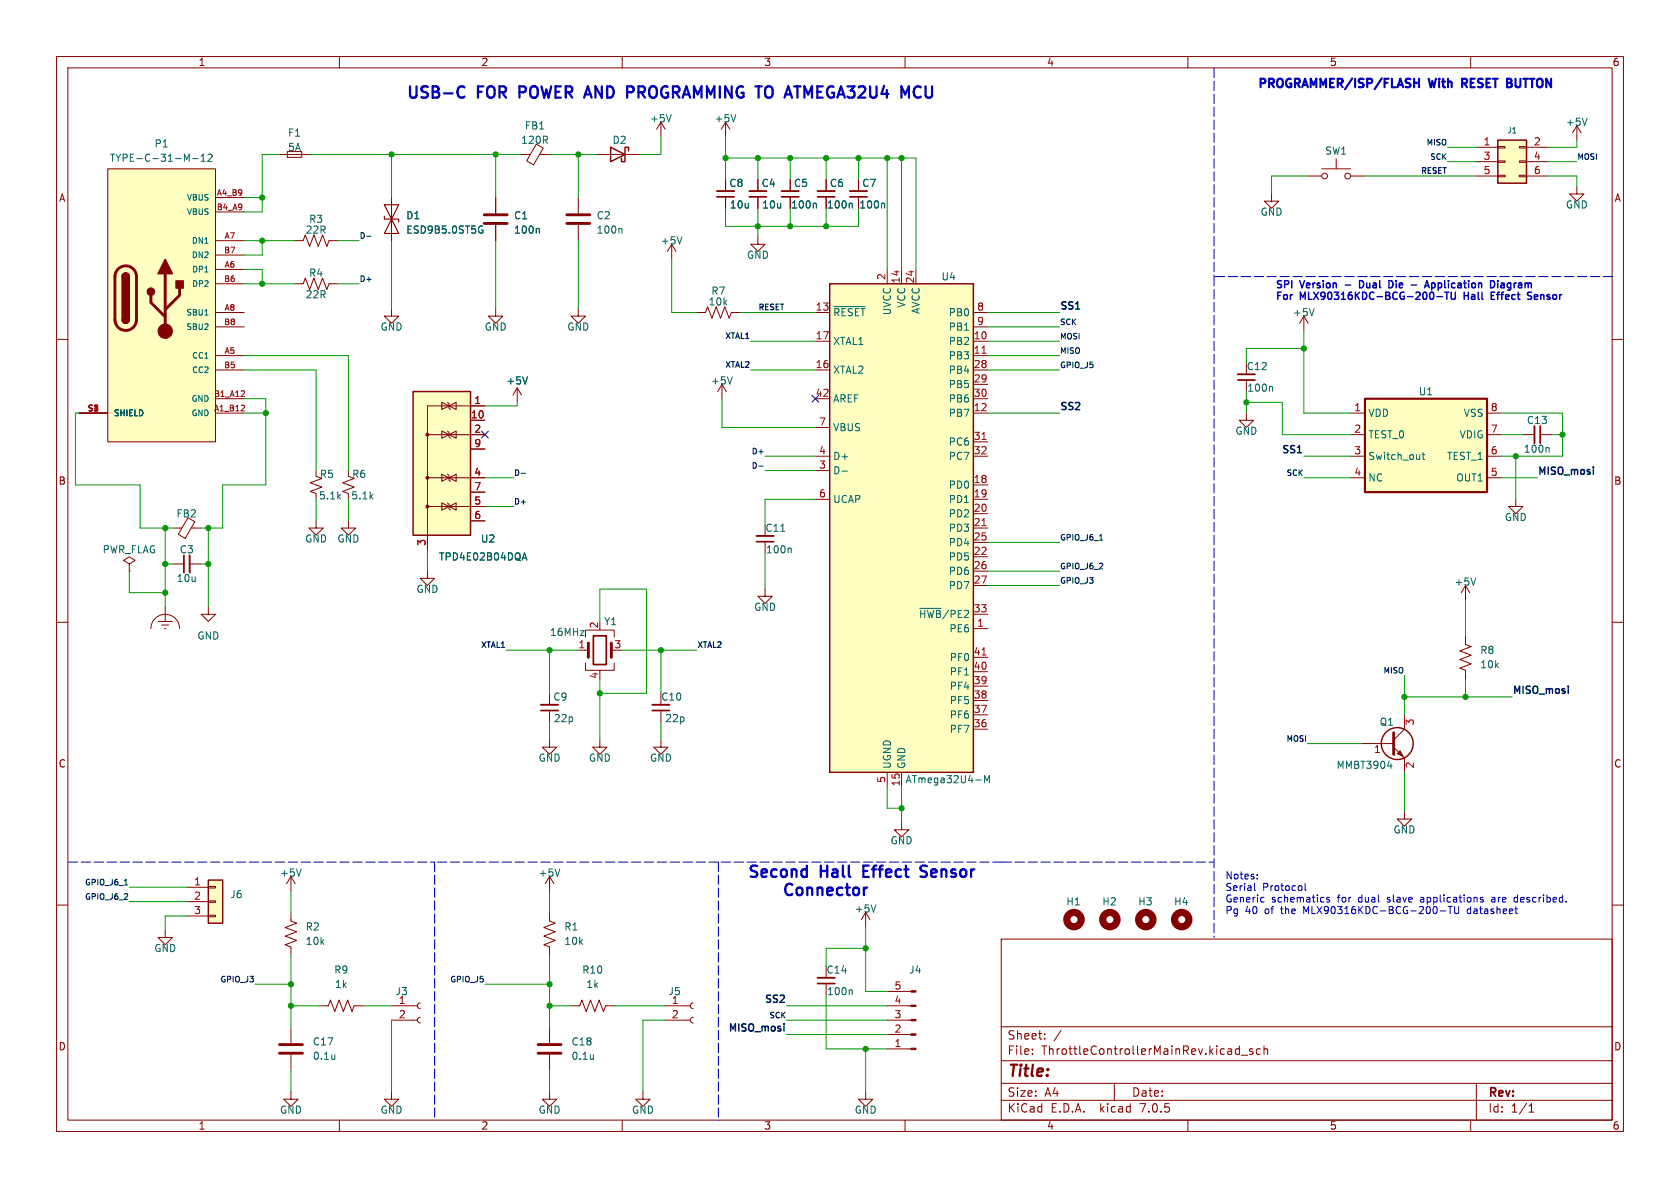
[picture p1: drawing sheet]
<svg xmlns="http://www.w3.org/2000/svg" width="297mm" height="210mm" viewBox="0 0 297 210" stroke-linecap="round" stroke-linejoin="round" font-family="sans-serif">
<g fill="none" stroke="#840000" stroke-width=".18">
<path d="M10 10h277v190h-277zM12 12h273v186h-273zM60 10v2M110 10v2M160 10v2M210 10v2M260 10v2M19 29.8h19.1v48.3h-19.1zM38.1 34.9h5.1M38.1 37.5h5.1M49.5 27.3h1.3M50.8 26.8h2.5v1h-2.5z"/>
<path d="M53.3 27.3h1.3M69.2 34.9v7.6M87.6 34.9v2.8M87.6 39.8v2.7M92.1 27.3h1.6M94.8 25.5l1.2 .7-1.7 2.9-1.2-.7zM95.4 27.3h1.8M102.2 34.9v2.8M102.2 39.8v2.7M105.4 27.3h7.6M116.8 21.6l-.7 1.3M116.8 21.6v2.5"/>
<path d="M116.8 21.6l.8 1.3M128.3 21.6l-.8 1.3M128.3 21.6v2.5M128.3 31.8v2M128.3 34.8v2M128.3 21.6l.7 1.3M134 31.8v2M134 34.8v2M139.7 31.8v2M139.7 34.8v2M146 31.8v2M146 34.8v2"/>
<path d="M151.8 31.8v2M151.8 34.8v2M224.8 34.3v1.3h1.3l-1.3 1.2-1.3-1.2h1.3M231.1 31.1h2.6M233.7 29.8h5.1M236.2 28.1v1.7M238.8 31.1h2.5M261 31.1h3.8M261 26h3.8M261 28.6h3.8M264.8 31h1.3v.2h-1.3zM264.8 28.4h1.3v.3h-1.3z"/>
<path d="M264.8 25.9h1.3v.3h-1.3zM268.6 31h1.3v.2h-1.3zM268.6 28.4h1.3v.3h-1.3zM268.6 25.9h1.3v.3h-1.3zM269.9 31.1h3.8M269.9 26h3.8M269.9 28.6h3.8M278.8 33v1.3h1.2l-1.2 1.3-1.3-1.3h1.3M278.8 22.2l-.8 1.3M278.8 22.2v2.6M278.8 22.2l.7 1.3M10 60h2"/>
<path d="M38.1 42.5h5.1M38.1 50.2h5.1M38.1 55.2h5.1M38.1 47.6h5.1M38.1 45.1h5.1M38.1 57.8h5.1M52.1 42.5h1.5l.4-1 .7 2.1 .8-2.1 .8 2.1 .7-2.1 .8 2.1 .4-1.1h1.5M52.1 50.2h1.5l.4-1.1 .7 2.1 .8-2.1 .8 2.1 .7-2.1 .8 2.1 .4-1h1.5M69.2 54.6v1.3h1.3l-1.3 1.3-1.3-1.3h1.3M87.6 54.6v1.3h1.3l-1.3 1.3-1.2-1.3h1.2M102.2 54.6v1.3h1.3l-1.3 1.3-1.2-1.3h1.2M118.7 43.2l-.7 1.3"/>
<path d="M118.7 43.2v2.5M118.7 43.2l.8 1.3M123.2 55.2h1.5l.4-1 .8 2.1 .7-2.1 .8 2.1 .7-2.1 .8 2.1 .4-1.1h1.5M134 41.9v1.3h1.3l-1.3 1.3-1.3-1.3h1.3M144.1 55.2h2.6M156.8 47.6v2.6M159.4 47.6v2.6M161.9 47.6v2.6M172.1 55.2h2.5M172.1 57.8h2.5M230.5 55.9l-.8 1.3M230.5 55.9v2.5"/>
<path d="M230.5 55.9l.8 1.3M285 60h2M14 73h5M38.1 73h5.1M38.1 62.9h5.1M38.1 70.5h5.1M38.1 65.4h5.1M75.6 76.8h10.1M78.1 76.2l1.3 .6-1.3 .7zM78.1 71.1l1.3 .7-1.3 .6zM79.1 76.2l.3 .3v.7l.2 .3M79.1 71.1l.3 .3v.7l.2 .3"/>
<path d="M79.4 76.8l1.2-.6v1.3zM79.4 71.8l1.2-.7v1.3zM83.2 74.3h2.5M83.2 79.4h2.5M85.7 71.8h-10.1v25.4M91.4 68.6l.8 1.3M91.4 68.6v2.5M91.4 68.6l-.7 1.3M127.6 67.9l-.7 1.3M127.6 67.9v2.6M127.6 67.9l.8 1.3M144.1 70.5h2.6"/>
<path d="M144.1 65.4h2.6M144.1 60.3h2.6M144.1 75.6h2.6M172.1 73h2.5M172.1 62.9h2.5M172.1 70.5h2.5M172.1 65.4h2.5M172.1 60.3h2.5M172.1 67.9h2.5M172.1 78.1h2.5M220.3 73v1.3h1.3l-1.3 1.3-1.2-1.3h1.2M220.3 67.2v2"/>
<path d="M238.8 73h2.5M238.8 76.8h2.5M262.9 73h2.5M262.9 76.8h2.5M269.2 76.8h2.1M272.3 76.8h2M22.9 99.7l1-.6-1-.7-1.1 .7 1.1 .6v1.3M30.5 99.7h2M30.5 93.3h1.6M33.2 91.5l1.2 .7-1.7 3-1.2-.7zM33.5 99.7h2.1M33.8 93.3h1.8"/>
<path d="M55.9 92.1v1.2h1.2l-1.2 1.3-1.3-1.3h1.3M55.9 83.2v1l1 .4-2 .7 2 .8-2 .8 1 .3M61.6 92.1v1.2h1.3l-1.3 1.3-1.3-1.3h1.3M61.6 83.2v1l1 .4-2 .7 2 .8-2 .8 1 .3M75.6 84.5h10.1M75.6 89.5h10.1M78.1 88.9l1.3 .6-1.3 .7zM78.1 83.8l1.3 .7-1.3 .6zM79.1 88.9l.3 .3v.7l.2 .3M79.1 83.8l.3 .3v.7l.2 .3M79.4 89.5l1.2-.6v1.3zM79.4 84.5l1.2-.7v1.3z"/>
<path d="M83.2 92.1h2.5M83.2 87h2.5M135.3 95.8v2M144.1 80.6h2.6M144.1 88.3h2.6M144.1 83.2h2.6M172.1 93.3h2.5M172.1 80.6h2.5M172.1 85.7h2.5M172.1 88.3h2.5M172.1 90.8h2.5M172.1 98.4h2.5"/>
<path d="M172.1 95.9h2.5M238.8 80.6h2.5M238.8 84.5h2.5M262.9 80.6h2.5M262.9 84.5h2.5M268 88.3v1.2h1.2l-1.2 1.3-1.3-1.3h1.3M10 110h2M22.9 101h.1M26.7 111.1a2.54 2.54 0 0 1 2.5-2.5 2.54 2.54 0 0 1 2.5 2.5M27.9 109.9h2.6M28.6 110.5h1.2M29.1 111.1h.2"/>
<path d="M29.2 107.3v2.6M36.8 107.3v1.3h1.3l-1.3 1.3-1.2-1.3h1.2M75.6 101v1.2h-1.3l1.3 1.3 1.2-1.3h-1.2M102.2 114.9h1.8M103.5 117.2v1.3h5.1v-1.3M103.5 112.6v-1.2h5.1v1.2M106 118.5v.2M135.3 104.1v1.3h1.2l-1.2 1.3-1.3-1.3h1.3M172.1 111.1h2.5M172.1 101h2.5M172.1 103.5h2.5M172.1 108.6h2.5"/>
<path d="M172.1 118.7h2.5M172.1 116.2h2.5M259.1 112.4v1.5l1 .4-2 .8 2 .7-2 .8 2 .7-2 .8 1 .4v1.5M259.1 103.5v2.5M259.1 103.5l-.8 1.3M259.1 103.5l.7 1.3M285 110h2M97.2 130.8v1.3h1.2l-1.2 1.3-1.3-1.3h1.3M97.2 122.6v2M97.2 125.6v2M106 130.8v1.3h1.3l-1.3 1.3-1.2-1.3h1.2M116.8 130.8v1.3h1.3l-1.3 1.3-1.2-1.3h1.2"/>
<path d="M116.8 125.6v2M156.8 136.5v2.6M159.4 136.5v2.6M172.1 128.9h2.5M172.1 126.4h2.5M172.1 123.8h2.5M172.1 121.3h2.5M240.7 131.4h5.7M246.4 132.1l1.9 1.9v2.5M248.3 126.4v2.5l-1.9 1.9M10 160h2M33 156.8h3.8"/>
<path d="M33 159.4h3.8M36.8 159.3h1.3v.2h-1.3zM36.8 156.7h1.3v.3h-1.3zM51.4 154.9l-.7 1.3M51.4 154.9v2.6M51.4 154.9l.8 1.3M97.2 154.9v2.6M97.2 154.9l-.8 1.3M97.2 154.9l.7 1.3M159.4 145.4v1.3h1.3l-1.3 1.3-1.3-1.3h1.3M248.3 143.5v1.3h1.3l-1.3 1.3-1.3-1.3h1.3M285 160h2"/>
<path d="M29.2 164.5v1.2h1.3l-1.3 1.3-1.3-1.3h1.3M33 161.9h3.8M36.8 161.8h1.3v.3h-1.3zM51.4 161.3v1.5l1.1 .4-2.1 .8 2.1 .7-2.1 .8 2.1 .7-2.1 .8 1 .4v1.5M56.5 177.8h1.5l.4-1 .8 2 .7-2 .8 2 .8-2 .7 2 .4-1h1.5M69.2 177.8h4.6M74.3 179.8l-.3 .2-.2 .3 .1 .4 .4 .1M74.3 177.3l-.3 .1-.2 .4 .1 .4 .4 .1M97.2 161.3v1.5l1 .4-2.1 .8 2.1 .7-2.1 .8 2.1 .7-2.1 .8 1.1 .4v1.5M101 177.8h1.5l.4-1 .7 2 .8-2 .8 2 .7-2 .8 2 .4-1h1.5M117.5 177.8h4.5M122.6 179.8l-.4 .2-.2 .3 .2 .4 .4 .1"/>
<path d="M122.6 177.3l-.4 .1-.2 .4 .2 .4 .4 .1M146 173.9v2M153 161.3l-.7 1.3M153 161.3v2.5M153 161.3l.8 1.3M156.8 175.3h4.3M156.8 177.8h4.3M177 166h108v32h-108zM51.4 193v1.3h1.3l-1.3 1.3-1.2-1.3h1.2M51.4 181.6v2.8M51.4 186.4v2.8M60 198v2"/>
<path d="M69.2 193v1.3h1.3l-1.3 1.3-1.3-1.3h1.3M69.2 180.3h4.6M97.2 193v1.3h1.2l-1.2 1.3-1.3-1.3h1.3M97.2 181.6v2.8M97.2 186.4v2.8M110 198v2M113.7 193v1.3h1.2l-1.2 1.3-1.3-1.3h1.3M117.5 180.3h4.5M153 193v1.3h1.3l-1.3 1.3-1.2-1.3h1.2M156.8 185.4h4.3M156.8 180.3h4.3M156.8 182.9h4.3"/>
<path d="M160 198v2M177 194.5h108M177 191.5h108M177 187.5h108M177 181.5h108M182.5 186.3v.1M182.5 185.5v.1M184.7 183.6v.1M184.7 182.8v.1M187.6 182.1l-1.3 2M197 191.5v3M210 198v2"/>
<path d="M218.7 185.4l.4 .1M219.1 184.9v1.5M219.1 186.3l-.4 .1M219.5 186.5h1.1M221.5 185.5l-.4-.1-.2 .2 .1 .2 .5 .2v.3h-.6M222.8 185.5l-.4-.1-.3 .3v.4l.1 .2h.6M223.5 185.5l.2-.1 .3 .1 .1 .9M223.5 184.9v1.5M260 198v2M261 191.5v6.5M270.3 196.6h.9M270.3 195.5l.4-.4v1.5"/>
<circle cx="234.2" cy="31.1" r=".51"/>
<circle cx="238.3" cy="31.1" r=".51"/>
</g>
<g fill="none" stroke="#840000" stroke-width="1.3">
<circle cx="189.9" cy="162.6" r="1.27"/>
<circle cx="196.2" cy="162.6" r="1.27"/>
<circle cx="202.6" cy="162.6" r="1.27"/>
<circle cx="208.9" cy="162.6" r="1.27"/>
</g>
<g fill="none" stroke="#840000" stroke-width=".51">
<path d="M85.6 39.5h4.1M85.6 38h4.1M100.2 39.5h4.1M100.2 38h4.1M20.9 47.6a1.91 1.91 0 0 1 2.1-.5 1.91 1.91 0 0 1 1.1 1.8v7.6a1.91 1.91 0 0 1-1.9 1.9 1.91 1.91 0 0 1-1.9-1.9v-7.8l.2-.6zM26.7 52.2v1.3l2.5 2.5M29.2 48.4v10.1M31.7 50.9v1.3l-2.5 2.5M104 113.7v2.5M108.1 113.7v2.5M246.4 129.5v3.9M49.4 186.2h4.1"/>
<path d="M49.4 184.7h4.1M95.1 186.2h4.1M95.1 184.7h4.1"/>
</g>
<g fill="none" stroke="#006464" stroke-width=".18">
<path d="M34 28h1M35.6 28.5h.7M35.6 27.6l.3-.4v1.3M36.8 27.4l.5-.2 .2 .4-.8 .9h.8M85 39.9l.3 .1M118.7 20.3l-.5 1.2M130.1 20.3l-.4 1.2M144.1 35.9l.2 .2v.7M150.5 35.9l.2 .2v.7M156.2 35.9l.2 .2v.7M280.6 20.9l-.4 1.3M85.1 40.7h.3v.4l-.4 .1"/>
<path d="M95.2 40.4l.2 .2v.6M109.8 40.4l.2 .2v.6M120.6 41.9l-.5 1.2M147.4 54.2h5.5M232.3 54.6l-.4 1.2M93.3 66.6l-.5 1.3M129.4 66.6l-.4 1.3M224.8 68.3l.2 .2v.7M251.6 80v1l.3 .2M273.7 79.1l.2 .2v.7M92.4 98.6h.6M92.7 97.7l.5 1.3"/>
<path d="M139.7 96.9l.2 .2v.6M148.9 83.3h.9M251.4 80.4h.5M162.6 107.5h3.8M260.9 102.2l-.4 1.2M174.1 138.4v-1.3l.4 .9 .4-.9v1.3M245.3 135.4h.8M53.2 153.6l-.4 1.3M99 153.6l-.5 1.3M154.8 160l-.4 1.2M150.5 175l.2 .2v.6"/>
</g>
<g fill="none" stroke="#840000" stroke-width=".25">
<path d="M107.9 26l2.6 1.3-2.6 1.3zM111.1 26.7v-.7h-.6v2.6h-.6v-.7M264.8 24.8h5.1v7.6h-5.1zM21.6 56.5a.64 .64 0 0 0 .6 .6 .64 .64 0 0 0 .7-.6M21.6 48.9a.64 .64 0 0 1 .6-.6 .64 .64 0 0 1 .7 .6M146.7 50.2h25.4v86.3h-25.4zM73 69.2h10.2v25.4h-10.2zM36.8 155.6h2.6v7.6h-2.6z"/>
<circle cx="247" cy="131.4" r="2.82"/>
</g>
<g fill="#840000" stroke="#840000" stroke-width=".18">
<path d="M161.1 175.1h.8v.3h-.8z"/>
<path d="M161.1 177.7h.8v.2h-.8z"/>
<path d="M161.1 180.2h.8v.3h-.8z"/>
<path d="M161.1 182.8h.8v.2h-.8z"/>
<path d="M161.1 185.3h.8v.2h-.8z"/>
<path d="M247 133.2l.5-.5 .5 1z"/>
<circle cx="29.2" cy="58.5" r="1.27"/>
<circle cx="75.6" cy="89.5" r=".25"/>
<circle cx="75.6" cy="84.5" r=".25"/>
<circle cx="75.6" cy="76.8" r=".25"/>
</g>
<path d="M126.7 33.8h3.1M132.5 33.8h3M138.2 33.8h3M144.5 33.8h3.1M150.2 33.8h3.1M218.8 66.2h3.1M271.3 75.3v3.1M33.5 98.2v3M133.7 94.7h3.1M95.6 124.6h3.1M115.3 124.6h3.1M144.5 172.8h3.1" fill="none" stroke="#840000" stroke-width=".33"/>
<g fill="none" stroke="#840000" stroke-width=".3">
<path d="M126.7 34.8h3.1M132.5 34.8h3M138.2 34.8h3M144.5 34.8h3.1M150.2 34.8h3.1M218.8 67.2h3.1M272.3 75.3v3.1M32.5 98.2v3M133.7 95.8h3.1M104.9 112.4h2.3v5.1h-2.3zM95.6 125.6h3.1M115.3 125.6h3.1"/>
<path d="M144.5 173.9h3.1"/>
</g>
<g fill="#ffffc2" stroke="#ffffc2" stroke-width=".18">
<path d="M36.8 155.6h2.6v7.6h-2.6z"/>
<path d="M19 29.8h19.1v48.3h-19.1z"/>
<path d="M264.8 24.8h5.1v7.6h-5.1z"/>
<path d="M241.3 70.5h21.6v16.5h-21.6z"/>
<path d="M146.7 50.2h25.4v86.3h-25.4z"/>
<path d="M73 69.2h10.2v25.4h-10.2z"/>
</g>
<g fill="#840000" stroke="#840000" stroke-width=".25">
<path d="M21.6 56.5h1.3a.64 .64 0 0 1-.7 .6 .64 .64 0 0 1-.6-.6z"/>
<path d="M21.6 48.9h1.3v7.6h-1.3z"/>
<path d="M21.8 48.4a.64 .64 0 0 1 .7-.1 .64 .64 0 0 1 .4 .6h-1.3z"/>
<path d="M29.2 45.8l1.3 2.6h-2.6z"/>
<path d="M31.1 49.7h1.3v1.2h-1.3z"/>
<circle cx="26.7" cy="51.6" r=".63"/>
</g>
<path d="M67.9 38.2v.5h2.6v.5M67.9 36.2h2.6l-1.3 2.5zM69.2 38.7l1.3 2.6h-2.6z" fill="none" stroke="#840000" stroke-width=".2"/>
<path d="M241.3 70.5h21.6v16.5h-21.6z" fill="none" stroke="#840000" stroke-width=".38"/>
<path d="M173.6 62.4h.7M173.6 77.7h.7M173.6 92.9h.7M173.6 115.8h.7" fill="none" stroke="#a90000" stroke-width=".18"/>
<path d="M64.8 41.8h.8M92.1 83.7h.8M134.2 82.4h.7M194.4 95.5h.5M22 156.4h.6" fill="none" stroke="#0f0f0f" stroke-width=".18"/>
<g fill="none" stroke="#0000c2" stroke-width=".18">
<path d="M221.8 156.2v1l.2 .2M222.3 155.3v.1M222.3 154.6v.1M223.1 158.6l.4 .1M223.5 159.4l-.4 .1M230.1 156.7v.6M230.7 156.2v1l.2 .2M235 158.7l-.3-.1-.2 .2 .1 .2 .4 .1v.3h-.5M262.2 158.7l-.3-.1-.2 .2v.2l.5 .1v.3h-.5M276.9 159.3v.2M254.6 161h1M256.4 160.2v1.3"/>
<path d="M257.2 160.2v1.1l.2 .2h.4l.1-.2v-1.1M267.8 160.7h.5M268 161.3l.3 .2"/>
</g>
<path d="M81.3 15.4a.7 .7 0 0 1 .8 .1M82.1 17.1a.7 .7 0 0 1-.8 .1M162.2 15.3a1.08 1.08 0 0 0-.7 1 1.08 1.08 0 0 0 .7 1M139.5 156.2a1.08 1.08 0 0 0-.7 1 1.08 1.08 0 0 0 .7 1l.5-.1M139.7 156.2l.3 .1M162.7 154.9l.8 .1M163.1 153a.49 .49 0 0 0-.4 .5 .49 .49 0 0 0 .4 .5" fill="none" stroke="#0000c2" stroke-width=".4"/>
<g fill="none" stroke="#0000c2" stroke-width=".25">
<path d="M240.7 49.6h-.4v1.3h.4M246.2 49.8l-.7-.2v1.3l.7-.2M249.5 50.4h.9M251.8 50.9l.5-1.3 .4 1.3M252 50.5h.6M253.1 50.8l.4 .1M253.1 50v1.3M253.5 50l-.4 .1M254 52.4h1M255.8 51.7v1.2M256.6 51.7v1l.2 .2h.2l.3-.2v-1M263.6 52.3h.5"/>
<path d="M263.8 49.6a.68 .68 0 0 1 .4 .6 .68 .68 0 0 1-.4 .7M264.2 51.7h-.6v1.2h.6M264.8 49.6v.1M264.8 50v.9M270 52.9h.6M270 52l.2 .2 .4 .2"/>
</g>
<path d="M250 13.9v1.5M250 14.6h.9M250.9 13.9v1.5M258.5 14.7h.6M259.1 13.9h-.6v1.5M266.4 14.6h.5M266.4 13.9h.5l.3 .3M266.9 14.6l.3 .2M267.2 15.3l-.2 .1h-.6M267.2 14.4l-.3 .2" fill="none" stroke="#0000c2" stroke-width=".38"/>
<path d="M214.6 12.1v36.8M214.6 48.9v116.8M285.1 48.9h-70.5M12.1 152.4h64.7M76.8 152.4v45.1M127 152.4v45.7M127 152.4h-50.2M177.2 152.4h-50.2M177.2 152.4h37.4" fill="none" stroke="#0000c2" stroke-width=".18" stroke-dasharray="1.7 .6"/>
<g fill="none" stroke="#009600" stroke-width=".18">
<path d="M43.2 34.9h3.2M49.5 27.3h-3.1v10.2h-3.2M54.6 27.3h37.5M69.2 27.3v7.6M87.6 27.3v7.6M97.2 27.3h8.2M102.2 27.3v7.6M116.8 24.1v3.2h-3.8M128.3 27.9h33.6v19.7M128.3 24.1v7.7M128.3 36.8v3.2h23.5v-3.2M134 27.9v3.9"/>
<path d="M134 36.8v5.1M139.7 27.9v3.9M139.7 36.8v3.2M146 27.9v3.9M146 36.8v3.2M151.8 27.9v3.9M156.8 27.9v19.7M159.4 27.9v19.7M231.1 31.1h-6.3v3.2M241.3 31.1h19.7M255.9 26h5.1M255.9 28.6h5.1"/>
<path d="M273.7 31.1h5.1v1.9M273.7 28.6h5.1M278.8 24.8v1.2h-5.1M43.2 47.6h3.2v2.6M43.2 42.5h8.9M43.2 50.2h8.9M46.4 42.5v2.6h-3.2M59.7 42.5h3.8M59.7 50.2h3.8M69.2 42.5v12.1M87.6 42.5v12.1M102.2 42.5v12.1"/>
<path d="M118.7 45.7v9.5h4.5M130.8 55.2h13.3M174.6 55.2h12.7M174.6 57.8h12.7M230.5 58.4v14.6h8.3M14 73h-.7v12.7h11.5v7.6h5.7M43.2 62.9h18.4v20.3M43.2 65.4h12.7v17.8M43.2 70.5h3.8v15.2h-7.6v7.6h-3.8M43.2 73h3.8M91.4 71.1v.7h-5.7M127.6 70.5v5.1h16.5"/>
<path d="M132.7 65.4h11.4M132.7 60.3h11.4M174.6 62.9h12.7M174.6 65.4h12.7M174.6 73h12.7M174.6 60.3h12.7M220.3 71.1h6.4v5.7h12.1M220.3 69.2v3.8M230.5 61.6h-10.2v2.5M265.4 73h10.8v7.6h-10.8M265.4 76.8h3.8M274.3 76.8h1.9"/>
<path d="M29.2 93.3v14M29.2 99.7h1.3M35.6 99.7h1.2M36.8 93.3v14M55.9 88.3v3.8M61.6 88.3v3.8M75.6 97.2v3.8M85.7 84.5h5.1M85.7 89.5h5.1M135.3 83.2h8.8M135.3 80.6h8.8M135.3 97.8v6.3"/>
<path d="M144.1 88.3h-8.8v4.4M174.6 95.9h12.7M230.5 84.5h8.3M230.5 80.6h8.3M265.4 84.5h6.4M268 80.6v7.7M22.9 101v3.8h6.3M89.5 114.9h12.7M97.2 114.9v7.7M106 109.9v-5.8h8.3v18.5h-8.3M109.9 114.9h13.3M116.8 114.9v7.7"/>
<path d="M174.6 101h12.7M174.6 103.5h12.7M248.3 119.4v7M259.1 106v6.4M97.2 127.6v3.2M106 120v10.8M116.8 127.6v3.2M156.8 139.1v3.8h2.6M159.4 139.1v6.3M231.1 131.4h9.6M248.3 136.5v7M248.3 123.2h19"/>
<path d="M259.1 120v3.2M22.9 156.8h10.1M22.9 159.4h10.1M51.4 157.5v3.8M97.2 157.5v3.8M33 161.9h-3.8v2.6M45.1 174h6.3M51.4 177.8h5.1M51.4 168.9v12.7M64.1 177.8h5.1M85.7 174h11.5M97.2 168.9v12.7"/>
<path d="M97.2 177.8h3.8M108.6 177.8h8.9M139.1 177.8h17.7M146 175.9v9.5h10.8M153 163.8v11.5h3.8M153 167.6h-7v3.2M51.4 189.2v3.8M69.2 180.3v12.7M97.2 189.2v3.8M117.5 180.3h-3.8v12.7M139.1 180.3h17.7M139.1 182.9h17.7"/>
<path d="M153 185.4v7.6"/>
</g>
<path d="M85.1 76.2l1.2 1.2M86.3 76.2l-1.2 1.2M143.5 69.9l1.3 1.2M144.8 69.9l-1.3 1.2" fill="none" stroke="#000084" stroke-width=".18"/>
<g fill="#009600" stroke="#009600" stroke-width=".18">
<circle cx="46.4" cy="34.9" r=".46"/>
<circle cx="46.4" cy="42.5" r=".46"/>
<circle cx="29.2" cy="104.8" r=".46"/>
<circle cx="36.8" cy="93.3" r=".46"/>
<circle cx="36.8" cy="99.7" r=".46"/>
<circle cx="46.4" cy="50.2" r=".46"/>
<circle cx="29.2" cy="99.7" r=".46"/>
<circle cx="29.2" cy="93.3" r=".46"/>
<circle cx="47" cy="73" r=".46"/>
<circle cx="69.2" cy="27.3" r=".46"/>
<circle cx="87.6" cy="27.3" r=".46"/>
<circle cx="102.2" cy="27.3" r=".46"/>
<circle cx="159.4" cy="27.9" r=".46"/>
<circle cx="156.8" cy="27.9" r=".46"/>
<circle cx="97.2" cy="174" r=".46"/>
<circle cx="97.2" cy="177.8" r=".46"/>
<circle cx="97.2" cy="114.9" r=".46"/>
<circle cx="153" cy="167.6" r=".46"/>
<circle cx="153" cy="185.4" r=".46"/>
<circle cx="51.4" cy="174" r=".46"/>
<circle cx="51.4" cy="177.8" r=".46"/>
<circle cx="116.8" cy="114.9" r=".46"/>
<circle cx="159.4" cy="142.9" r=".46"/>
<circle cx="106" cy="122.6" r=".46"/>
<circle cx="139.7" cy="40" r=".46"/>
<circle cx="146" cy="40" r=".46"/>
<circle cx="134" cy="27.9" r=".46"/>
<circle cx="128.3" cy="27.9" r=".46"/>
<circle cx="134" cy="40" r=".46"/>
<circle cx="248.3" cy="123.2" r=".46"/>
<circle cx="259.1" cy="123.2" r=".46"/>
<circle cx="146" cy="27.9" r=".46"/>
<circle cx="139.7" cy="27.9" r=".46"/>
<circle cx="151.8" cy="27.9" r=".46"/>
<circle cx="276.2" cy="76.8" r=".46"/>
<circle cx="230.5" cy="61.6" r=".46"/>
<circle cx="268" cy="80.6" r=".46"/>
<circle cx="220.3" cy="71.1" r=".46"/>
</g>
<g font-size="2.8" fill="#0000c2">
<text x="71.8" y="17.5">USB-C</text>
<text x="84.4" y="17.5">FOR</text>
<text x="92.3" y="17.5">POWER AND PROGRAMMING TO ATMEGA32U4</text>
<text x="162.8" y="17.5">MCU</text>
<text x="132.1" y="155.3">Second</text>
<text x="145" y="155.3">Hall</text>
<text x="153.1" y="155.3">Effect</text>
<text x="163.9" y="155.3">Sensor</text>
<text x="140.6" y="158.5">Connector</text>
</g>
<text font-size="2.8" fill="#840000" x="178" y="190.8">Title:</text>
<g font-size="2.1" fill="#0000c2">
<text x="222.2" y="15.6">PROGRAMMER/ISP/FLASH</text>
<text x="252.7" y="15.6">With</text>
<text x="259.2" y="15.6">RESET</text>
<text x="267.7" y="15.6">BUTTON</text>
</g>
<g font-size="2.1" fill="#840000">
<text x="178" y="183.9">Sheet:</text>
<text x="178" y="186.6">File:</text>
<text x="184" y="186.6">ThrottleControllerMainRev.kicad_sch</text>
<text x="178" y="196.8">KiCad</text>
<text x="178" y="194">Size:</text>
<text x="184.6" y="194">A4</text>
<text x="185.7" y="196.8">E.D.A.</text>
<text x="194.4" y="196.8">kicad</text>
<text x="200" y="194">Date:</text>
<text x="201.5" y="196.8">7.0.5</text>
<text x="263" y="194.2">Rev:</text>
<text x="263" y="196.8">Id:</text>
<text x="267" y="196.8">1/1</text>
</g>
<g font-size="1.8" fill="#840000">
<text x="35" y="11.8">1</text>
<text x="85" y="11.8">2</text>
<text x="135" y="11.8">3</text>
<text x="185" y="11.8">4</text>
<text x="235" y="11.8">5</text>
<text x="285" y="11.8">6</text>
<text x="10.4" y="35.8">A</text>
<text x="285.4" y="35.8">A</text>
<text x="10.3" y="85.8">B</text>
<text x="285.3" y="85.8">B</text>
<text x="10.3" y="135.8">C</text>
<text x="285.3" y="135.8">C</text>
<text x="10.3" y="185.8">D</text>
<text x="285.3" y="185.8">D</text>
<text x="35" y="199.8">1</text>
<text x="85" y="199.8">2</text>
<text x="135" y="199.8">3</text>
<text x="185" y="199.8">4</text>
<text x="235" y="199.8">5</text>
<text x="285" y="199.8">6</text>
</g>
<g font-size="1.8" fill="#006464">
<text x="92.7" y="23.1">FB1</text>
<text x="114.8" y="21.8">+5V</text>
<text x="126.3" y="21.8">+5V</text>
<text x="276.8" y="22.4">+5V</text>
<text x="19.3" y="28.8">TYPE-C-31-M-12</text>
<text x="27.3" y="26.2">P1</text>
<text x="50.9" y="24.3">F1</text>
<text x="50.9" y="26.9">5A</text>
<text x="92.1" y="25.6">120R</text>
<text x="108.2" y="25.6">D2</text>
<text x="234.2" y="27.5">SW1</text>
<text x="128.9" y="33.2">C8</text>
<text x="134.6" y="33.2">C4</text>
<text x="140.3" y="33.2">C5</text>
<text x="146.7" y="33.2">C6</text>
<text x="152.4" y="33.2">C7</text>
<text x="54" y="41.5">22R</text>
<text x="54.6" y="39.6">R3</text>
<text x="71.8" y="38.9">D1</text>
<text x="71.8" y="41.5">ESD9B5.0ST5G</text>
<text x="90.8" y="38.9">C1</text>
<text x="90.8" y="41.5">100n</text>
<text x="105.4" y="38.9">C2</text>
<text x="105.4" y="41.5">100n</text>
<text x="129" y="37">10u</text>
<text x="134.7" y="37">10u</text>
<text x="139.8" y="37">100n</text>
<text x="146.1" y="37">100n</text>
<text x="151.9" y="37">100n</text>
<text x="222.8" y="38.3">GND</text>
<text x="276.8" y="37">GND</text>
<text x="116.7" y="43.4">+5V</text>
<text x="132" y="45.9">GND</text>
<text x="54" y="52.9">22R</text>
<text x="54.6" y="49.1">R4</text>
<text x="125.7" y="52.3">R7</text>
<text x="166.4" y="49.7">U4</text>
<text x="67.2" y="58.6">GND</text>
<text x="85.6" y="58.6">GND</text>
<text x="100.2" y="58.6">GND</text>
<text x="125.2" y="54.2">10k</text>
<text x="147.2" y="56.1">~{RESET}</text>
<text x="157.7" y="55.8" transform="rotate(-90 157.7 55.8)">UVCC</text>
<text x="160.2" y="54.4" transform="rotate(-90 160.2 54.4)">VCC</text>
<text x="162.8" y="55.5" transform="rotate(-90 162.8 55.5)">AVCC</text>
<text x="167.7" y="56.1">PB0</text>
<text x="167.7" y="58.6">PB1</text>
<text x="228.5" y="56.1">+5V</text>
<text x="147.2" y="61.2">XTAL1</text>
<text x="167.7" y="61.2">PB2</text>
<text x="167.7" y="63.7">PB3</text>
<text x="220.3" y="65.6">C12</text>
<text x="89.4" y="68.1">+5V</text>
<text x="125.6" y="68.1">+5V</text>
<text x="147.2" y="66.2">XTAL2</text>
<text x="147.2" y="71.3">AREF</text>
<text x="167.7" y="66.2">PB4</text>
<text x="167.7" y="68.8">PB5</text>
<text x="167.7" y="71.3">PB6</text>
<text x="220.4" y="69.4">100n</text>
<text x="250.8" y="70">U1</text>
<text x="147.2" y="76.4">VBUS</text>
<text x="167.7" y="73.9">PB7</text>
<text x="218.3" y="77">GND</text>
<text x="241.8" y="73.9">VDD</text>
<text x="241.8" y="77.7">TEST_0</text>
<text x="258" y="77.7">VDIG</text>
<text x="258.7" y="73.9">VSS</text>
<text x="269.9" y="75.1">C13</text>
<text x="147.2" y="81.5">D+</text>
<text x="167.7" y="78.9">PC6</text>
<text x="167.7" y="81.5">PC7</text>
<text x="241.8" y="81.5">Switch_out</text>
<text x="255.8" y="81.5">TEST_1</text>
<text x="269.3" y="80.2">100n</text>
<text x="56.3" y="88.5">5.1k</text>
<text x="56.5" y="84.6">R5</text>
<text x="62" y="88.5">5.1k</text>
<text x="62.2" y="84.6">R6</text>
<text x="147.2" y="84">D-</text>
<text x="147.2" y="89.1">UCAP</text>
<text x="167.7" y="86.6">PD0</text>
<text x="167.7" y="89.1">PD1</text>
<text x="241.8" y="85.3">NC</text>
<text x="257.4" y="85.3">OUT1</text>
<text x="31.1" y="91.6">FB2</text>
<text x="135.3" y="94.2">C11</text>
<text x="167.7" y="91.6">PD2</text>
<text x="167.7" y="94.2">PD3</text>
<text x="266" y="92.3">GND</text>
<text x="18.1" y="98">PWR_FLAG</text>
<text x="31.7" y="98">C3</text>
<text x="53.9" y="96.1">GND</text>
<text x="59.6" y="96.1">GND</text>
<text x="77.5" y="99.3">TPD4E02B04DQA</text>
<text x="85" y="96.1">U2</text>
<text x="135.3" y="98">100n</text>
<text x="167.7" y="99.3">PD5</text>
<text x="167.7" y="96.7">PD4</text>
<text x="167.7" y="101.8">PD6</text>
<text x="31.2" y="103.1">10u</text>
<text x="73.6" y="105">GND</text>
<text x="167.7" y="104.3">PD7</text>
<text x="257.1" y="103.7">+5V</text>
<text x="34.8" y="113.2">GND</text>
<text x="97.2" y="112.6">16MHz</text>
<text x="106.7" y="110.7">Y1</text>
<text x="133.3" y="108.1">GND</text>
<text x="162.4" y="109.4">~{HWB}/PE2</text>
<text x="167.8" y="112">PE6</text>
<text x="167.9" y="119.6">PF1</text>
<text x="167.9" y="117">PF0</text>
<text x="261.6" y="115.8">R8</text>
<text x="261.6" y="118.3">10k</text>
<text x="97.8" y="124">C9</text>
<text x="116.8" y="124">C10</text>
<text x="167.9" y="124.7">PF5</text>
<text x="167.9" y="122.1">PF4</text>
<text x="97.8" y="127.8">22p</text>
<text x="117.5" y="127.8">22p</text>
<text x="167.9" y="129.7">PF7</text>
<text x="167.9" y="127.2">PF6</text>
<text x="243.8" y="128.5">Q1</text>
<text x="95.2" y="134.8">GND</text>
<text x="104" y="134.8">GND</text>
<text x="114.8" y="134.8">GND</text>
<text x="157.7" y="136" transform="rotate(-90 157.7 136)">UGND</text>
<text x="160.2" y="136" transform="rotate(-90 160.2 136)">GND</text>
<text x="236.2" y="136.1">MMBT3904</text>
<text x="160" y="138.6">ATmega32U4-M</text>
<text x="157.4" y="149.4">GND</text>
<text x="246.3" y="147.5">GND</text>
<text x="49.4" y="155.1">+5V</text>
<text x="95.2" y="155.1">+5V</text>
<text x="40.6" y="158.9">J6</text>
<text x="151" y="161.5">+5V</text>
<text x="188.5" y="160.2">H1</text>
<text x="194.8" y="160.2">H2</text>
<text x="201.2" y="160.2">H3</text>
<text x="207.5" y="160.2">H4</text>
<text x="54" y="164.7">R2</text>
<text x="54" y="167.2">10k</text>
<text x="99.7" y="164.7">R1</text>
<text x="99.7" y="167.2">10k</text>
<text x="27.2" y="168.5">GND</text>
<text x="59" y="172.3">R9</text>
<text x="102.9" y="172.3">R10</text>
<text x="146" y="172.3">C14</text>
<text x="160.7" y="172.3">J4</text>
<text x="59.1" y="174.8">1k</text>
<text x="69.9" y="176.1">J3</text>
<text x="70.5" y="177.5">1</text>
<text x="103.6" y="174.8">1k</text>
<text x="118.1" y="176.1">J5</text>
<text x="118.7" y="177.5">1</text>
<text x="146.1" y="176.1">100n</text>
<text x="55.3" y="185">C17</text>
<text x="101" y="185">C18</text>
<text x="55.3" y="187.5">0.1u</text>
<text x="101" y="187.5">0.1u</text>
<text x="49.4" y="197">GND</text>
<text x="67.2" y="197">GND</text>
<text x="95.2" y="197">GND</text>
<text x="111.7" y="197">GND</text>
<text x="151" y="197">GND</text>
</g>
<g font-size="1.8" fill="#a90000">
<text x="262.2" y="25.8">1</text>
<text x="262.2" y="28.3">3</text>
<text x="271.1" y="25.8">2</text>
<text x="271.1" y="28.3">4</text>
<text x="262.2" y="30.9">5</text>
<text x="271.1" y="30.9">6</text>
<text x="156.6" y="49.6" transform="rotate(-90 156.6 49.6)">2</text>
<text x="159.1" y="50.2" transform="rotate(-90 159.1 50.2)">14</text>
<text x="161.7" y="50.2" transform="rotate(-90 161.7 50.2)">24</text>
<text x="144.1" y="55">13</text>
<text x="172.7" y="55">8</text>
<text x="172.7" y="57.5">9</text>
<text x="144.1" y="65.2">16</text>
<text x="144.1" y="60.1">17</text>
<text x="172.1" y="60.1">10</text>
<text x="172.1" y="62.6">11</text>
<text x="172.1" y="65.2">28</text>
<text x="83.8" y="71.5">1</text>
<text x="144.1" y="70.2">42</text>
<text x="172.1" y="67.7">29</text>
<text x="172.1" y="70.2">30</text>
<text x="83.2" y="74">10</text>
<text x="83.8" y="76.6">2</text>
<text x="144.7" y="75.3">7</text>
<text x="172.1" y="72.8">12</text>
<text x="172.1" y="77.9">31</text>
<text x="239.4" y="72.8">1</text>
<text x="239.4" y="76.6">2</text>
<text x="263.5" y="76.6">7</text>
<text x="263.5" y="72.8">8</text>
<text x="83.8" y="79.1">9</text>
<text x="144.7" y="82.9">3</text>
<text x="144.7" y="80.4">4</text>
<text x="172.1" y="80.4">32</text>
<text x="239.4" y="80.4">3</text>
<text x="263.5" y="80.4">6</text>
<text x="83.8" y="84.2">4</text>
<text x="83.8" y="89.3">5</text>
<text x="83.8" y="86.7">7</text>
<text x="144.7" y="88">6</text>
<text x="172.1" y="85.5">18</text>
<text x="172.1" y="88">19</text>
<text x="239.4" y="84.2">4</text>
<text x="263.5" y="84.2">5</text>
<text x="83.8" y="91.8">6</text>
<text x="172.1" y="90.6">20</text>
<text x="172.1" y="93.1">21</text>
<text x="172.1" y="95.6">25</text>
<text x="75.3" y="96.6" transform="rotate(-90 75.3 96.6)">3</text>
<text x="172.1" y="98.2">22</text>
<text x="172.1" y="100.7">26</text>
<text x="172.1" y="103.3">27</text>
<text x="105.8" y="111.2" transform="rotate(-90 105.8 111.2)">2</text>
<text x="172.1" y="108.3">33</text>
<text x="172.7" y="110.9">1</text>
<text x="102.2" y="114.7">1</text>
<text x="108.6" y="114.7">3</text>
<text x="172.1" y="118.5">40</text>
<text x="172.1" y="116">41</text>
<text x="105.8" y="120" transform="rotate(-90 105.8 120)">4</text>
<text x="172.1" y="123.6">38</text>
<text x="172.1" y="121">39</text>
<text x="172.1" y="128.7">36</text>
<text x="172.1" y="126.1">37</text>
<text x="250.2" y="128.3" transform="rotate(-90 250.2 128.3)">3</text>
<text x="242.9" y="133.4">1</text>
<text x="250.2" y="135.9" transform="rotate(-90 250.2 135.9)">2</text>
<text x="156.6" y="138.5" transform="rotate(-90 156.6 138.5)">5</text>
<text x="159.1" y="139.1" transform="rotate(-90 159.1 139.1)">15</text>
<text x="34.3" y="156.6">1</text>
<text x="34.3" y="159.1">2</text>
<text x="34.3" y="161.7">3</text>
<text x="158.1" y="177.5">4</text>
<text x="158.1" y="175">5</text>
<text x="70.5" y="180.1">2</text>
<text x="118.7" y="180.1">2</text>
<text x="158.1" y="185.2">1</text>
<text x="158.1" y="182.6">2</text>
<text x="158.1" y="180.1">3</text>
</g>
<g font-size="1.8" fill="#0000c2">
<text x="225.4" y="51">SPI</text>
<text x="225.4" y="53.1">For</text>
<text x="229.8" y="53.1">MLX90316KDC-BCG-200-TU</text>
<text x="229.9" y="51">Version</text>
<text x="238.1" y="51">-</text>
<text x="241" y="51">Dual</text>
<text x="246.6" y="51">Die</text>
<text x="253.8" y="51">Application</text>
<text x="259.1" y="53.1">Hall</text>
<text x="264.3" y="53.1">Effect</text>
<text x="265.7" y="51">Diagram</text>
<text x="271.2" y="53.1">Sensor</text>
<text x="216.5" y="155.5">Notes:</text>
<text x="216.5" y="157.6">Serial</text>
<text x="216.5" y="159.6">Generic</text>
<text x="216.5" y="161.7">Pg</text>
<text x="220" y="161.7">40</text>
<text x="223.1" y="157.6">Protocol</text>
<text x="223.6" y="161.7">of</text>
<text x="224.7" y="159.6">schematics</text>
<text x="226.5" y="161.7">the</text>
<text x="230.6" y="161.7">MLX90316KDC-BCG-200-TU</text>
<text x="236.4" y="159.6">for</text>
<text x="240.2" y="159.6">dual</text>
<text x="245.4" y="159.6">slave</text>
<text x="251.4" y="159.6">applications</text>
<text x="259.7" y="161.7">datasheet</text>
<text x="264.1" y="159.6">are</text>
<text x="268.2" y="159.6">described.</text>
</g>
<g font-size="1.8" fill="#0f0f0f">
<text x="187.3" y="54.8">SS1</text>
<text x="187.3" y="72.6">SS2</text>
<text x="226.5" y="80.2">SS1</text>
<text x="271.8" y="84">MISO_mosi</text>
<text x="267.3" y="122.7">MISO_mosi</text>
<text x="135.1" y="177.4">SS2</text>
<text x="128.6" y="182.4">MISO_mosi</text>
</g>
<g font-size="1.4" fill="#006464">
<text x="266.4" y="23.7">J1</text>
<text x="33" y="35.6">VBUS</text>
<text x="33" y="38.2">VBUS</text>
<text x="33.9" y="43.2">DN1</text>
<text x="33.9" y="45.8">DN2</text>
<text x="33.9" y="48.3">DP1</text>
<text x="33.9" y="50.9">DP2</text>
<text x="32.9" y="55.9">SBU1</text>
<text x="32.9" y="58.5">SBU2</text>
<text x="33.9" y="63.6">CC1</text>
<text x="33.8" y="71.2">GND</text>
<text x="33.9" y="66.1">CC2</text>
<text x="20.1" y="73.7">SHIELD</text>
<text x="33.8" y="73.7">GND</text>
</g>
<g font-size="1.4" fill="#0f0f0f">
<text x="252.1" y="25.8">MISO</text>
<text x="252.8" y="28.3">SCK</text>
<text x="278.8" y="28.3">MOSI</text>
<text x="251.1" y="30.8">RESET</text>
<text x="63.5" y="42.3">D-</text>
<text x="63.5" y="49.9">D+</text>
<text x="128.1" y="60">XTAL1</text>
<text x="134" y="54.9">RESET</text>
<text x="187.3" y="57.5">SCK</text>
<text x="128.1" y="65.1">XTAL2</text>
<text x="187.3" y="60.1">MOSI</text>
<text x="187.3" y="65.1">GPIO_J5</text>
<text x="187.3" y="62.6">MISO</text>
<text x="132.8" y="82.9">D-</text>
<text x="132.8" y="80.4">D+</text>
<text x="90.8" y="84.2">D-</text>
<text x="90.8" y="89.3">D+</text>
<text x="227.4" y="84.2">SCK</text>
<text x="187.3" y="95.6">GPIO_J6_1</text>
<text x="187.3" y="100.7">GPIO_J6_2</text>
<text x="187.3" y="103.2">GPIO_J3</text>
<text x="84.9" y="114.6">XTAL1</text>
<text x="123.2" y="114.6">XTAL2</text>
<text x="244.5" y="119.1">MISO</text>
<text x="227.4" y="131.2">MOSI</text>
<text x="15" y="156.6">GPIO_J6_1</text>
<text x="15" y="159.1">GPIO_J6_2</text>
<text x="38.9" y="173.7">GPIO_J3</text>
<text x="79.5" y="173.7">GPIO_J5</text>
<text x="136" y="180.1">SCK</text>
</g>
<g font-size="1.4" fill="#a90000">
<text x="38.3" y="34.7">A4_B9</text>
<text x="38.3" y="37.2">B4_A9</text>
<text x="39.6" y="44.8">B7</text>
<text x="39.6" y="47.4">A6</text>
<text x="39.6" y="42.3">A7</text>
<text x="39.6" y="49.9">B6</text>
<text x="39.6" y="57.5">B8</text>
<text x="39.6" y="55">A8</text>
<text x="39.6" y="65.2">B5</text>
<text x="39.6" y="62.6">A5</text>
<text x="37.8" y="70.2">B1_A12</text>
<text x="15.5" y="72.8">S1</text>
<text x="16.4" y="72.8">2</text>
<text x="37.8" y="72.8">A1_B12</text>
</g>
</svg>
